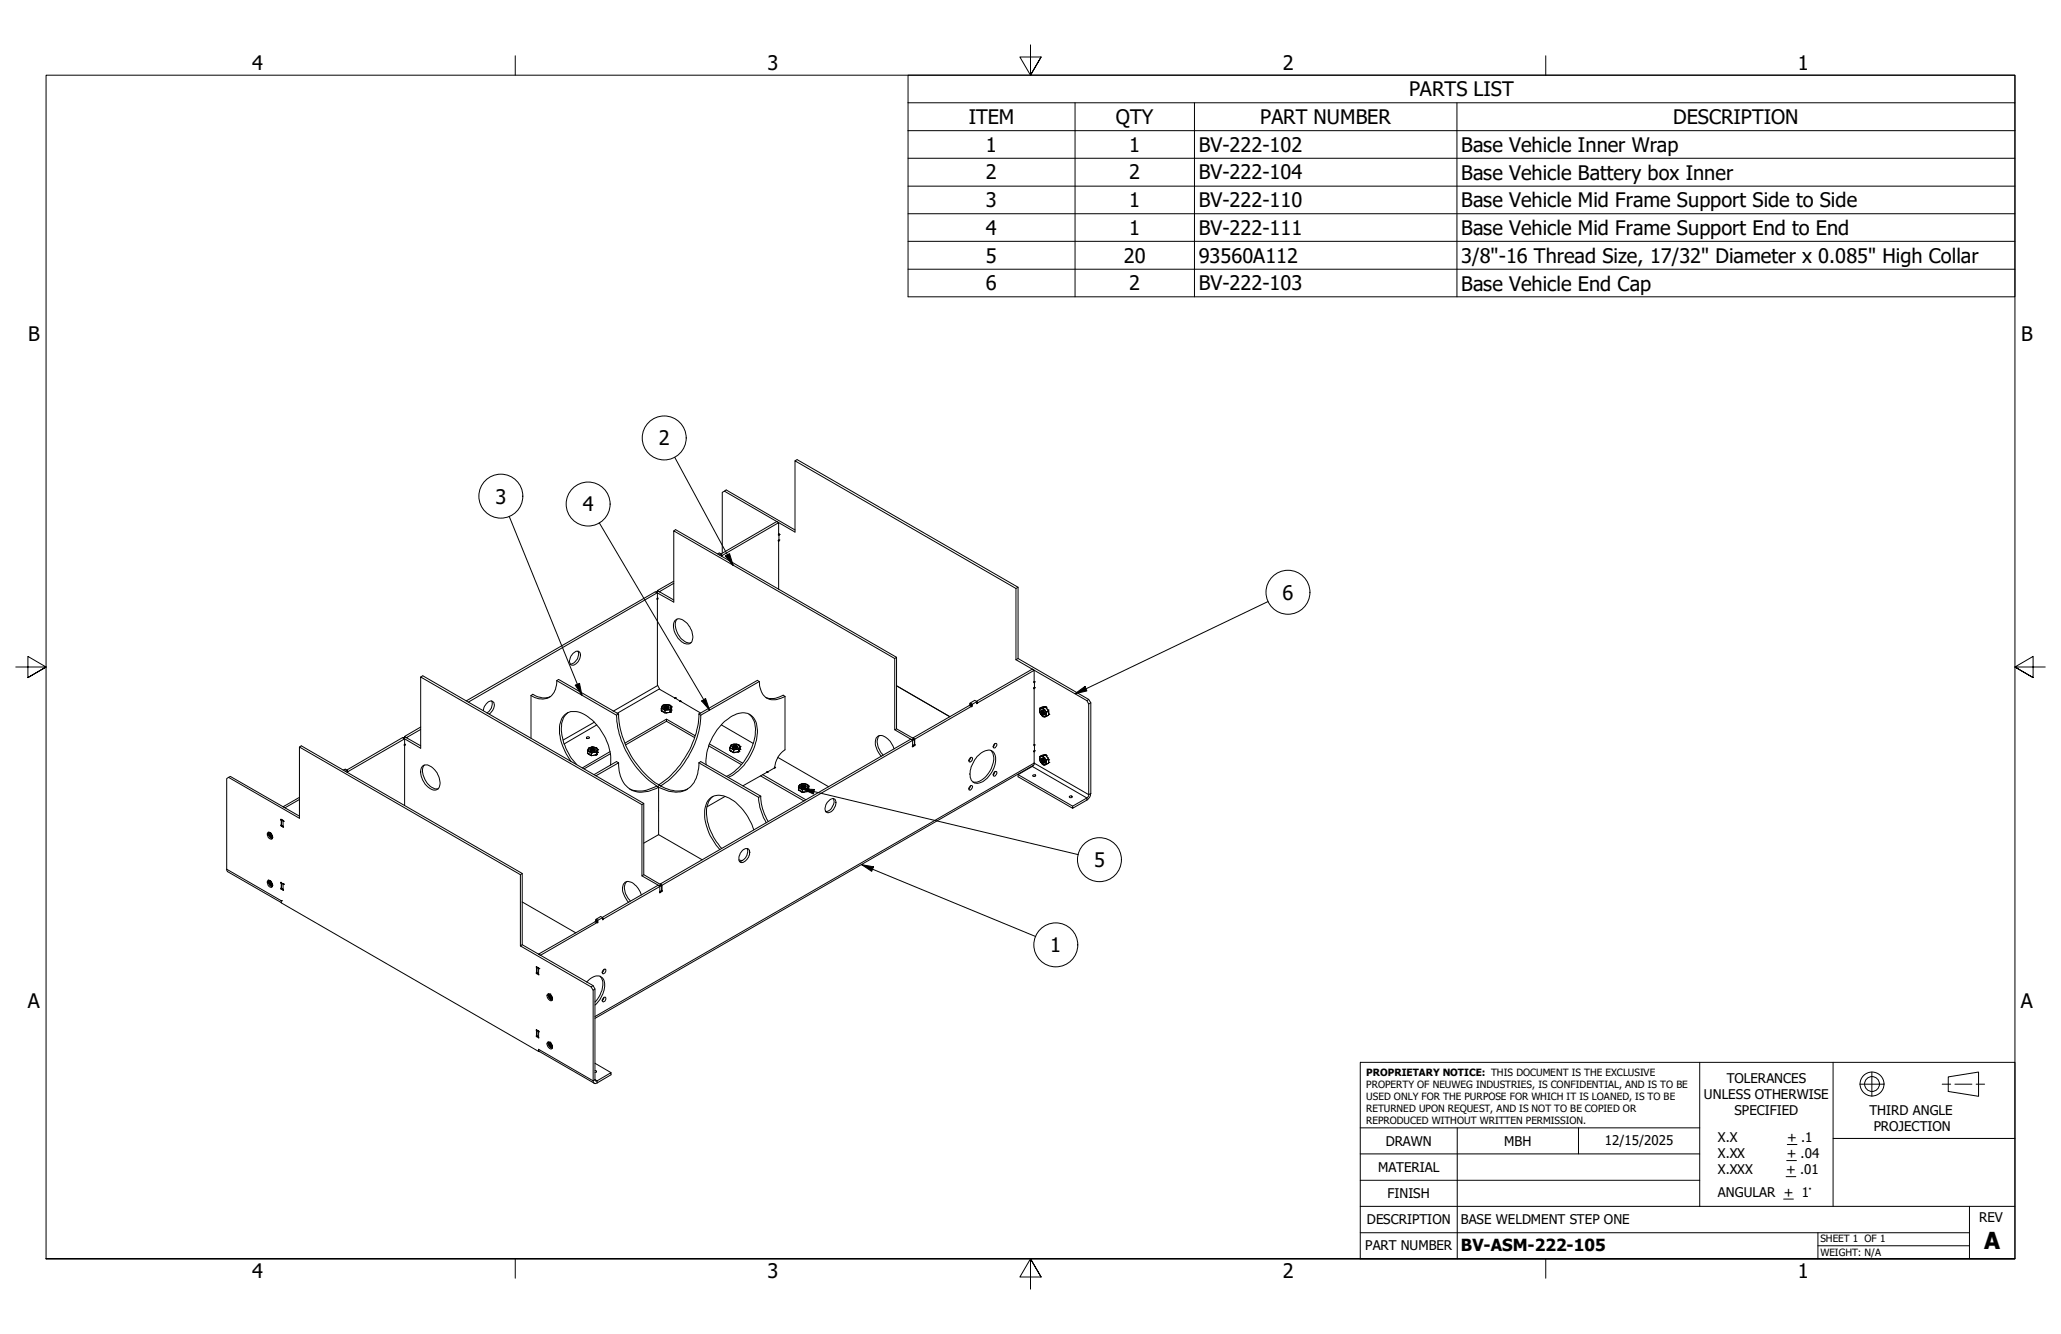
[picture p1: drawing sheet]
<svg xmlns="http://www.w3.org/2000/svg" width="432mm" height="279mm" viewBox="0 0 432 279" stroke-linecap="round" stroke-linejoin="round" font-family="sans-serif">
<!-- layer: Visible (ANSI) -->
<g fill="none" stroke="#000" stroke-width=".21">
<path d="M166.6 96.5l.4-.2 46.3 26.7v14.9M141.2 111.2l.3-.3 46.3 26.8v15l3.7 2M151.1 116l-.4 .3M151.3 115.8v-12.7l.5-.2 14.8 8.5v-14.9l46.3 26.8v14.9M151.8 102.9l.3-.3 14.5 8.4M163.1 113.3h.1M163.1 111.8v-2.3l-11.8 6.8v.2h-.2v-.5l-.4-.2-.4 .2M163.1 111.8v.3l.2-.1M163.1 111.8h.1M163.1 111.8l.1 .3M163.1 113.3v10.1M163.1 109.5l-.3-.3-11.7 6.8"/>
<path d="M163.2 113.1h.1M163.2 113.1l-.1 .2M163.2 112.1h.1M163.2 113.1v.2l-.1-.1M163.2 112.1v1M163.3 112h.1M163.3 112l-.1 .1M120 137a.95 .95 0 0 1 1.5-.3 2.07 2.07 0 0 1-1.7 2.6 1.14 1.14 0 0 1-.3-1.6zM121 136.4a1.96 1.96 0 0 1-1.5 2.7M137.7 123.8v-.1l.4 .3M137.7 125.3l-.1 .2 .2-.1M137.7 125.3v.2"/>
<path d="M137.7 125.3h.1M137.7 125.5v17.9l.5 1 3.2 1.8M137.7 124.1l-39.6 23M137.7 124.1l-.4-.1-39.6 22.8M137.7 124.1v1.2M137.8 125.5h-.1M138.1 124h.1M141.2 125.7l-3.3-1.9-.5 .2 3.8 2.1v-14.9l46.3 26.7v14.9l3.6 2.2M141.2 122.2l-3.1 1.8M141.2 121.7l-3.5 2M141.4 130a1.42 1.42 0 0 1 2.2 .2 3.7 3.7 0 0 1 1.2 4.4 1.61 1.61 0 0 1-2.2-.4 3.7 3.7 0 0 1-1.2-4.2zM141.9 129.7a3 3 0 0 0 .5 3.6 2.44 2.44 0 0 0 2.4 1.3"/>
<path d="M187.8 137.7l-.3 .2M212.9 138.2l14.8 8.5 .4 .7v19.3l-.4 .4-3 1.7-11.4-6.6M213.3 137.9l14.8 8.6 .4 .7v19a1.73 1.73 0 0 1-.8 1.4l-3 1.7v-.5M213.3 123l-.4 .3M213.3 137.9l-.4 .3M62.7 156.5l.4-.3 46.3 26.7v15M84.8 154.7l-12 7-.1 .1 .1-.4-.5-.3-.4 .2M84.8 155.9v12.8M84.8 155.9h.1M84.8 154.7l-.5-.2-11.7 6.8M84.8 154.2v.2M84.8 154.7v1.2"/>
<path d="M84.8 154.2l.4 .3M84.8 156.1h.1M85.2 154.5h.1M88.1 156.2l-3.2-1.8-.4 .2 3.6 2.1v-14.9l46.4 26.7v15l3.7 2M88.1 141.8l.5-.3 46.3 26.8v14.9l3.7 2.2M88.1 152.8l-2.9 1.7M88.1 152.3l-3.3 1.9M101.3 148.8a2.13 2.13 0 0 1 1.7-2 1.31 1.31 0 0 1 0 2.2l-.5 .5M103 146.8a2.26 2.26 0 0 1-1 2.6M111.3 145.7l.3-.3a3.7 3.7 0 0 0 3.7 .5M111.3 145.7v8.9M116.6 142.6a3.9 3.9 0 0 1-1.9 3.6 4.4 4.4 0 0 1-3.4-.5"/>
<path d="M116.6 142.6l.4-.3 12.6 7.2M116.6 142.6l12.6 7.2M119 149.2a4.9 4.9 0 0 0-1.1 5.3 11.9 11.9 0 0 0 2.9 5.6M119.6 159.5a10.3 10.3 0 0 1-2.2-8.2 3.1 3.1 0 0 1 5-1.7 11.6 11.6 0 0 1 5.5 10.7M122.9 154.4a.31 .31 0 0 1 .3-.1 .31 .31 0 0 1 .2 .3 .34 .34 0 0 1-.5-.2zM123.1 157.8h.1M123.1 157.2v.1M123.3 157.9h.1M123.3 156.8h.1M123.3 156.9l-.2 .4 .2 .6M123.3 157.9l.5 .3M123.4 156.7h.1"/>
<path d="M123.7 157.1l.6-.2 .3 .3a.49 .49 0 0 0-.4-.3 .49 .49 0 0 0-.5 .3M123.8 157.2a.62 .62 0 0 1 .8 .1M123.8 157.3l-.2-.2a.56 .56 0 0 1 .6-.4 .56 .56 0 0 1 .5 .5 .59 .59 0 0 1-.6 .2 .59 .59 0 0 1-.5-.4l.3-.2h.5a.23 .23 0 0 1 .3 .2 .23 .23 0 0 1-.2 .3M123.8 157.3h.1M123.8 156.5a.51 .51 0 0 0-.5 .5 .51 .51 0 0 0 .5 .5h.2a.73 .73 0 0 0 .7 0 .73 .73 0 0 0 .3-.7l-.1-.1M123.8 157.3l.7 .1M123.8 157.3h.7M123.8 156.5h.1M123.8 156.5l-.4 .2-.1 .1M124 157.3h.3M124 157.1h.3M124 157h.3"/>
<path d="M124 156.5l.8 .1M124 156.5h-.2M124 156.5h.1M124.4 156.5h.1M124.5 156.8h-.6l-.3 .2M124.8 156.6h.1M124.8 158.1h.1M124.8 156.6l.1 .1M124.8 158.1l-.7 .1M124.9 156.7h.1M124.9 156.7l.3 .3v.5M125 158.1h-.1"/>
<path d="M125 158l-.2 .1M125 158h.1M125.2 157.6h.1M125.2 157.6l-.2 .4M125.2 156.9h.1M127.8 157.4l-5.8 3.4M127.9 157.9l-5.5 3.1M129.2 149.8a19.2 19.2 0 0 0 8.8 15.1 6.5 6.5 0 0 0 5.8 .5 6.3 6.3 0 0 0 2.6-5.6M129.6 159.8a5.6 5.6 0 0 0 3.4 5.9 6.8 6.8 0 0 0 5-.9M129.6 149.5a18.7 18.7 0 0 0 8.8 15.1 5.9 5.9 0 0 0 5.7 .6M129.6 159.8l-.4-.3-4.7 2.7M129.6 159.8l-4.8 2.7"/>
<path d="M129.6 149.5l-.4 .3M138.6 148.9h.1M138.6 148.3v.5M138.6 148.8l.1 .2M138.6 148.4h.1M138.7 149h.1M138.7 148.1l-.1 .2M138.7 149l.5 .3M138.7 148v.1M138.7 147.9v.2M138.7 147.9v.1M138.8 147.8l-.1 .1"/>
<path d="M138.8 147.7h.1M139.1 148a.74 .74 0 0 1 1.1 .1 .6 .6 0 0 1-.6 .4 .6 .6 0 0 1-.5-.5zM139.2 148.3a.23 .23 0 0 1-.1-.2 .23 .23 0 0 1 .2-.2h.5a.24 .24 0 0 1 .3 .3 .24 .24 0 0 1-.4 .1l-.4 .1M139.2 148.2l.2-.2h.4l.3 .3M139.2 148.3a.62 .62 0 0 1 .8 0 .54 .54 0 0 0-.8 0M139.3 148.4h.1M139.3 148.3l-.2-.1 .2 .2M139.3 147.6l-.6 .3M139.3 147.6h.1M139.3 147.6l-.4 .2M139.3 148.4h.6M139.4 148.3h.4"/>
<path d="M139.4 148.2h.4M139.4 148h.4M139.5 147.6l.7 .1M139.5 147.6h-.2M139.5 147.6h.1M139.6 150.6v.5M139.9 147.6h.1M140 148l-.6-.1-.3 .1M140.2 147.7h.1M140.2 149.2h.1M140.2 147.7l.2 .1M140.2 149.2l-.7 .2"/>
<path d="M140.3 147.8h.1M140.4 149.1v.1M140.4 147.8a.55 .55 0 0 1 .1 .7 .55 .55 0 0 1-.7 .2 .78 .78 0 0 1-1.1-.6M140.4 147.8l.3 .2v.6M140.5 149.1l-.3 .1M140.5 149.1h.1M140.6 148.7h.1M140.6 148.7l-.1 .4M140.7 148v.1M141.4 146.2l.2 .1M141.4 146.2h.1M141.5 146.2l-.1 .1h.2"/>
<path d="M141.5 146.2h.1M141.6 146.3l.9 .6M142.5 146.9h.2M142.5 146.9h.1M142.6 146.9h.1M142.6 146.9v-.2l.1 .2M142.7 146.9l4.1 2.5M145.5 154.5l-5.9-3.4-8.5 4.9M145.7 154.1l-6.1-3.5-8.7 5M146.4 149.5a19.2 19.2 0 0 1-8.4 14.9M146.4 149.5l.4 .3M146.4 159.8l.4-.3 12.6 7.3"/>
<path d="M146.4 159.8l12.5 7.2M146.8 149.8a19.2 19.2 0 0 1-8.4 14.8M148.5 156.2l6.8 3.9M148.7 155.8l6.9 4M151.1 151.8l6.7 3.9M152.9 157.1v.1M152.9 156.6h.1M153 157.3h.1M153 156.3l-.1 .4 .1 .6M153 157.3l.5 .3M153 156.3h.1M153.1 156.2l-.1 .1"/>
<path d="M153.1 156.2v.1M153.2 156h.1M153.5 156.6a.61 .61 0 0 1 .9 .1 .37 .37 0 0 0-.1-.5 .37 .37 0 0 0-.4-.1l-.5 .3 .2 .3M153.5 156.2a.54 .54 0 0 1 .6-.2 .54 .54 0 0 1 .4 .5l-.3 .2a.38 .38 0 0 1-.4 .1 .38 .38 0 0 1-.3-.3l.1 .2-.2-.2zM153.5 156.5l.6-.2 .3 .3-.2-.3h-.5l-.2 .2M153.6 156.7h.1M153.6 155.9l-.5 .3M153.6 155.9h.3M153.6 156.7h.7M153.6 155.9h.1M153.7 156.7h.5M153.7 156.5h.5"/>
<path d="M153.7 156.3h.5M153.9 155.9l.7 .1M153.9 155.9h.1M154.3 155.8h.1M154.3 156.3a.61 .61 0 0 0-.8 0M154.6 156l.1 .1M154.6 156h.1M154.7 157.5h.1M154.7 156.1a.49 .49 0 0 1 .1 .5 .49 .49 0 0 1-.4 .3l-.5 .1a.79 .79 0 0 1-.9-.7M154.7 156.1h.1M154.7 156.1l.4 .2v.6M155 157h.1"/>
<path d="M155 157l-.2 .4-.9 .2M155.1 156.3h.1M156.9 149.5a4.3 4.3 0 0 1 1.3 4.3 11.9 11.9 0 0 1-6.1 8.8M159.1 142.7a3.5 3.5 0 0 0 2.6 3.9l1.1-.1 1.7-.6M159.1 142.7l-.4-.2-12.3 7M159.1 142.7l-12.3 7.1M162.9 158.6l10.7 6.2M164.5 145.9l-.4-.3a4.2 4.2 0 0 1-3.6 .5M164.5 145.9v11.1a4.8 4.8 0 0 0-2.2 3.7M184.2 154.1a2.7 2.7 0 0 0 .2 3.3l.6 .8M187.3 156.8a3.6 3.6 0 0 0-3-2.7 1.95 1.95 0 0 0-.6 2.8l1 1.5M187.8 143.6l11.2 6.5"/>
<path d="M187.8 152.7l-.3 .1M191.1 155h.1M191.1 155l.4-.3 .1 .2-.4 .2M191.2 155.1l-.1 1.3 .5-.3M191.2 155.1l-.4-.3-52.5 30.4M191.2 155.1l-52.5 30.3M191.3 154.6h.1M191.3 154.6l.3 .2M191.4 156.1h.2M191.6 154.9v1.1l-.4 .1M191.6 155.9v.1M191.6 156h.2l-.2 .1"/>
<path d="M191.6 154.8v1.2M203.2 147.4l.4 .4M203.3 147.3l.4 .2-.5-.1zM203.3 158.7l-.3 .6M203.3 158.7l.1-.1a.43 .43 0 0 1 .4 .4 .43 .43 0 0 1-.3 .4 .34 .34 0 0 1-.5 .1 .34 .34 0 0 1 .1-.6zM203.3 147.6l-.1 .2M203.5 148l-.4-.2-11.8 6.8M203.5 148l-11.9 6.8M203.6 147.6v.2M203.6 147.8v.2h-.1M204.7 146.9l-1 .6M204.7 158.4a3.3 3.3 0 0 1 2.9-1.2 2.51 2.51 0 0 1 .7 3.3 4.9 4.9 0 0 1-3.6 3.6 1.71 1.71 0 0 1-1.4-2.3 6.5 6.5 0 0 1 1.4-3.4z"/>
<path d="M207.6 157.2a3 3 0 0 1 .2 3.3 4.6 4.6 0 0 1-3.5 3.3h-.5M208.2 156l.2-.2a.33 .33 0 0 1 .5 .1 .33 .33 0 0 1-.2 .4 .32 .32 0 0 1-.3 .4 .32 .32 0 0 1-.3-.4zM208.4 155.8l-.3 .5M216.6 144.1h.1M216.6 144.2h.1M216.6 157.4h.1M216.7 142.7v-2.3l-12 7h-.1l.1-.5-.5-.2-.9 .6M216.7 157.4v2.6M216.7 156v.2l.1-.2M216.7 144.2v11.8M216.7 142.7v.3l.1-.2M216.7 159.8h.1"/>
<path d="M216.7 159.8l-.3 .7-3.1 1.7v.5l11.4 6.6M216.7 142.7v.2M216.7 156v.2M216.7 142.7h.1M216.7 156h.1M216.7 140.4l-.4-.3-11.7 6.8M216.7 144h.1M216.7 157.2h.1M216.7 157.2v.2M216.7 144v.2M216.7 144l.1 .2-.2-.1M216.7 157.2v.3l-.1-.2"/>
<path d="M216.7 142.9v1.1M216.7 156.2h.1M216.7 142.9h.1M216.7 156.2v1M216.8 156.1l-.1 .1M217.8 159l.3 .7M217.8 158.8a.55 .55 0 0 1 .6-.4 .55 .55 0 0 1 .5 .5l.2 .4a.64 .64 0 0 1-.2 .8M217.8 159h.1M217.8 149l.3 .6M217.8 148.7a.58 .58 0 0 1 .6-.3 .58 .58 0 0 1 .5 .4l.2 .4a.76 .76 0 0 1-.2 .9M217.8 148.7v.3M217.8 158.8v.2"/>
<path d="M217.9 158.4l-.1 .4M217.9 159.4h.1M217.9 149.3h.1M217.9 158.4v.1M218.1 159.7l.1 .2M218.1 159.7h.1M218.1 149.6l.1 .2M218.1 149.6h.1M218.2 158.9a.54 .54 0 0 1 .6 .3 .54 .54 0 0 1-.2 .6 .75 .75 0 0 1-.4-.9zM218.2 159.1a.68 .68 0 0 0 .5 .7M218.2 148.8a.64 .64 0 0 1 .6 .9 .7 .7 0 0 1-.6-.9zM218.2 149a.67 .67 0 0 0 .5 .7"/>
<path d="M218.2 159.9l.6 .3M218.2 159.9h.1M218.2 149.8l.6 .3M218.2 149.8h.1M218.4 159.2l.2 .4M218.4 149.2l.2 .3M218.4 148.1l-.5 .2-.1 .4M218.4 158.2l-.5 .2M218.5 158.9a.32 .32 0 0 0-.3 .2 .32 .32 0 0 0 0 .3 .36 .36 0 0 0 .3 .4 .36 .36 0 0 0 .4-.2M218.5 159.1l.2 .4M218.5 158.9a.58 .58 0 0 0 .4 .7M218.5 158.9a.48 .48 0 0 0 .4 .7"/>
<path d="M218.5 158.2h.1M218.5 158.2l.5-.1 .1 .1M218.5 148.8h-.1a.51 .51 0 0 0-.2 .6 .51 .51 0 0 0 .6 .3l.1-.2M218.5 149l.2 .4M218.5 148.8a.58 .58 0 0 0 .4 .7M218.5 148.8a.55 .55 0 0 0 .4 .7M218.5 148.1h.1M218.5 148.1l.4-.1 .2 .1M218.5 150.1h.1M218.6 158.9l.3 .5M218.6 158.9l.3 .6M218.6 148.8l.3 .6"/>
<path d="M218.6 159.1l.2 .3M218.6 149l.2 .4M218.8 159.6l.1-.1zM218.8 159.6l-.4-.1-.1-.2 .1-.5-.1 .2 .1 .4 .4 .2M218.8 150.1h.1M218.8 149.5a.46 .46 0 0 1-.4-.2 .46 .46 0 0 1 0-.5l-.1 .1 .1 .5 .4 .2M218.9 159.5h.1M218.9 149.4h.1M218.9 149.4l-.1 .2zM218.9 150.1h.1M219 158.1h.1M219 148h.1"/>
<path d="M219.1 158.2h.1M219.1 148.1h.1M219.1 158.2l.5 .6M219.1 148.1l.5 .6M219.2 150h.1M219.6 148.7h.1M219.6 149.8l-.7 .3M219.7 159.9l-.8 .2M219.7 149.8h.1M219.7 159.7h.1M219.7 159.1v.6M219.7 149.6h.1"/>
<path d="M219.7 149h.1M219.7 159.7l-.1 .1M219.7 149v.6M219.7 149.6l-.1 .2M228.1 146.5l-.4 .2M228.5 147.2l-.4 .2M47.9 162.8l.4-.2 14.4 8.3M56.1 174.4a.87 .87 0 0 1 .9 .4 .87 .87 0 0 1-.1 1 .99 .99 0 0 1-.8-1.4zM56.3 174.3a1.1 1.1 0 0 0 .8 1.3M56.5 174.8l.4 .5M56.6 174.4a.58 .58 0 0 0-.1 .7 .58 .58 0 0 0 .6 .2 .54 .54 0 0 1-.5-.2 .54 .54 0 0 1 0-.7M56.6 174.8l.3 .3"/>
<path d="M56.7 174.4l-.1 .4 .5 .5-.4-.3zM56.8 174.6l.3 .5zM56.8 174.7l.2 .4M58.9 172.8l.1 .2M59 171.7h.1M59 173l.4 .3-.1-.3M59 173h.1M59 171.7l-.2-.1 .1 .2v1M59 171.7l.2 .1M59 171.7v1.1l.3 .2M59 171.7l.4 .3M59 172.8h-.1"/>
<path d="M59.1 172.9l-.1 .1M59.2 171.8h.2v.2M59.2 171.8h.1M59.4 172l-.1 1M59.4 171.9v.1M59.4 172h-.1M62.7 167.4l-2.9 1.8M62.7 167l-3.4 2 .5 .2M72.7 161.3l-.4 .2M88.5 160.5a1.6 1.6 0 0 1 2.1 .3 3.7 3.7 0 0 1 1.3 4.3 1.52 1.52 0 0 1-2.3-.3 3.7 3.7 0 0 1-1.2-4.1zM88.9 160.2a3.5 3.5 0 0 0 1 4.2 2.36 2.36 0 0 0 1.9 .8M134.9 168.3l-.4 .2"/>
<path d="M138 164.4h.1M138 164.8v5.1M138 164.8l-.4-.1a6.6 6.6 0 0 1-5.3 .7l-.4-.2M138 169.8v5M138 174.8l-3.1 1.8M138 164.4l.4 .2M138 174.8l9.1 5.3M138.4 164.6v.1M148 160.2a11.4 11.4 0 0 1 6.3-10.7 3 3 0 0 1 4.3 3 11.4 11.4 0 0 1-6 10.3M149.4 166.8a4.6 4.6 0 0 0-1.3 4.7 12.8 12.8 0 0 0 3.1 6.2M151.9 166.8l-3.8 2.2M155.4 178.3a.88 .88 0 0 1 .8-.6 .88 .88 0 0 1 .8 .6 2.12 2.12 0 0 1-1.7 2.4 1.37 1.37 0 0 1-.2-1.9z"/>
<path d="M156.5 177.7a2.11 2.11 0 0 1-1.6 2.7M157.9 173.8a10.8 10.8 0 0 0-6.3-7.1 2.94 2.94 0 0 0-3.9 2.6 11.3 11.3 0 0 0 3.1 8.6M158.9 167a12.3 12.3 0 0 0 1.6 5.3M159.3 162.5l9.2 5.3M159.4 166.8a10 10 0 0 0 1.6 5.3M159.4 166.8l-.5 .2M159.8 162.2l9 5.3M160.7 161.8l.1-.2-5.2 3M160.7 161.8h.1M160.8 161.7h.1M160.8 161.7h-.2M162.2 160.8l-1.4 .9"/>
<path d="M162.3 160.7h.1M162.3 160.7l.1 .1h-.2M162.3 160.7l-.1 .1M167.3 165.4v.1M167.3 164.9h.1M167.3 165.5h.1M167.4 164.7l-.1 .7M167.4 164.5v.2M167.4 165.5h.1M167.4 164.5h.1M167.4 165.5l.6 .4M167.4 164.6v.1"/>
<path d="M167.6 164.3h.1M167.9 164.8l.6-.2 .3 .3a.54 .54 0 0 0-.8 0l.1-.1 .7 .1v-.1l-.6-.2-.3 .2M168 164.2l-.6 .3M168 164.2h.1M168 165l-.1-.2 .1 .2a.34 .34 0 0 1-.1-.5 .34 .34 0 0 1 .4-.1h.4a.32 .32 0 0 1 .2 .4 .32 .32 0 0 1-.4 .2 .45 .45 0 0 1-.7-.3 .5 .5 0 0 1 .6-.3 .5 .5 0 0 1 .4 .5l-.1 .1M168 165h.1M168 165h.7M168.1 165h.4M168.1 164.8h.4M168.1 164.7h.4M168.2 164.1l.7 .2M168.2 164.1l-.2 .1"/>
<path d="M168.2 164.1h.1M168.3 165.9h.1M168.6 164.1h.1M168.7 164.5h-.6l-.3 .1M168.9 164.3l.2 .1M168.9 164.3h.1M169 165.8h.1M169 165.8l-.7 .1M169.1 164.4a.53 .53 0 0 1 0 .7 .53 .53 0 0 1-.6 .1 .86 .86 0 0 1-1.1-.5M169.1 164.4l.3 .2M169.1 164.3v.1M169.2 165.7h-.1"/>
<path d="M169.2 165.7l-.2 .1M169.2 165.7h.1M169.4 165.3h.1M169.4 165.3l-.2 .4M169.4 164.6h.1M169.4 164.7v.5M172.9 169.9l.3 .1M173.3 168.1a1.28 1.28 0 0 1 1.6-.7 1.98 1.98 0 0 1-1.6 2.8 1.21 1.21 0 0 1-.1-1.9zM174.6 167.3a2.16 2.16 0 0 1-1.6 2.7M203.3 164.6l-.3 .6M203.3 164.6a.29 .29 0 0 1 .4 0 .29 .29 0 0 1 0 .4l-.4 .5a.39 .39 0 0 1-.4-.3 .39 .39 0 0 1 .3-.5zM208.3 161.7a.36 .36 0 0 1 .6 0 .36 .36 0 0 1-.2 .5 .32 .32 0 0 1-.3 .4 .32 .32 0 0 1-.3-.4z"/>
<path d="M208.4 161.6l-.3 .6M216.5 162.3l.5 .1a.29 .29 0 0 1-.3 .2 .29 .29 0 0 1-.3-.2zM216.5 160.3l-91.8 53M218.5 160.2h.1M218.8 160.2h.1M218.9 160.1l-.1 .1M218.9 160.1h.1M219.2 160.1h.1M224 166.8a.3 .3 0 0 1 .4-.1 .3 .3 0 0 1 .2 .3 .32 .32 0 0 1-.4 .1 .32 .32 0 0 1-.2-.3zM56.1 184.4a.93 .93 0 0 1 .8 1.5 1.03 1.03 0 0 1-.8-1.5zM56.3 184.3a1.1 1.1 0 0 0 .8 1.4M56.5 184.8l.4 .6"/>
<path d="M56.6 184.5a.58 .58 0 0 0-.1 .7 .58 .58 0 0 0 .6 .2M56.6 184.5a.52 .52 0 0 0 0 .6 .52 .52 0 0 0 .5 .3M56.6 184.8l.3 .4M56.7 184.5l-.1 .3 .5 .5h-.2l-.3-.4zM56.8 184.6v.4l.3 .2M56.8 184.7l.3 .5M56.8 184.8l.2 .3M58.9 186.1l-.1 .1h.2M58.9 188.7v.4l53.9 31.1M58.9 188.7h.1M58.9 189l-11.2-6.4-.2-.4v-19.1l.4-.3 14.8 8.6v-14.9l46.3 26.7v14.9M59 185h.2"/>
<path d="M59 186.2l.4 .3-.1-.3M59 186.2h.1M59 184.9l-.2-.1 .1 .2v1.1M59 184.9v.1M59 184.9v1.2l.3 .1M59 185l.4 .2M59 186l-.1 .1M59.1 186.1l-.1 .1M59.2 185l.2 .2M59.2 185h.1M59.3 185.2h.1M59.4 185.2h.1"/>
<path d="M59.4 185.2l-.1 1M109.4 197.9l14.9 8.5 .4 .7v19.2l.3 .1 3-1.7v.4l-2.9 1.7a.5 .5 0 0 1-.6 .1 .5 .5 0 0 1-.2-.5v-19l-.5-.7-14.8-8.6M109.4 188.9l11.2 6.5M109.4 182.9l-.4 .3M109.4 197.9l-.4 .2M124.7 193l-11.9 6.9M124.7 193h.1M124.7 193l.4 .2M124.8 192.7v.1l.4 .2M124.9 192.8l-.1 .2M124.9 192.5l.4 .2-.1 .1-.4-.1M124.9 192.5l-.1 .2"/>
<path d="M125.1 193.2l-11.9 6.9-.4-.3M125.2 193h.1M125.2 193l.1 .2h-.2M125.2 192.8v.2M126.2 192.2l-.3-.2-1 .5M126.2 192.2l-.9 .5M131.3 184.7a3.2 3.2 0 0 0 .8 4M134.4 187.5a3.8 3.8 0 0 0-2.8-2.9 1.65 1.65 0 0 0-1 2.5l1.1 1.9M134.9 183.2l-.4 .3M138.2 185.5l.4-.1-.4 .3M138.2 185.5v.1M138.2 186.8v.2l.4-.2"/>
<path d="M138.2 185.7l-11.9 7-.1-.5M138.2 185.7v1.1M138.2 185.7l-.3-.3-11.7 6.8M138.3 185.2h.1M138.3 185.2l.4 .2M138.4 186.6l.2 .2M138.6 185.4v1.2l-.4 .2M138.6 186.5l.1 .1M138.7 185.4v1.3l-.1 .1M154.8 180.1l.8 .1M112.4 203.7h.1M112.4 216.9h.1"/>
<path d="M112.4 203.7v.3l.1-.1M112.4 216.9v.3l.1-.1M112.5 215.8h.1M112.5 202.6h.1M112.5 215.8l.4 .2M112.5 202.6v1.1l.3 .2M112.5 215.8l.3 .2M112.5 203.9h.1M112.5 202.6l-.1-.2v1.3M112.5 217.1l.4 .3-.1-.2M112.5 217.1h.1M112.5 215.8l-.1-.2v1.3"/>
<path d="M112.5 215.8v1.1M112.5 216.9l.3 .3M112.5 202.6l.4 .3M112.5 203.6l-.1 .1M112.6 203.8l-.1 .1M112.6 217l-.1 .1M112.7 202.8h.1M112.8 202.8h.1l-.1 .1M112.8 216h.1l-.1 .2M112.8 202.9l.1 1.3-.4-.3M112.8 202.9h.1M112.8 216.2h.1"/>
<path d="M112.8 215.9v.1M112.8 202.7v.1M112.8 216.2v1M112.9 202.9h.1M112.9 202.8v.1M112.9 202.9h-.1M114.7 208.3a.82 .82 0 0 1 1.1 .9 .39 .39 0 0 1-.4 .4 .39 .39 0 0 1-.4-.2l-.4-.7zM114.7 218.2a.89 .89 0 0 1 .9 .5 .89 .89 0 0 1-.1 1 1.03 1.03 0 0 1-.8-1.5zM114.9 218.2a.93 .93 0 0 0 .8 1.3M114.9 208.2a1.01 1.01 0 0 0 .8 1.3M115.1 218.7l.4 .6M115.1 208.6l.4 .6"/>
<path d="M115.2 218.3h.1M115.2 218.3a.58 .58 0 0 0-.1 .7 .58 .58 0 0 0 .7 .3M115.2 208.2a.61 .61 0 0 0-.1 .7 .61 .61 0 0 0 .6 .3h.1a.53 .53 0 0 1-.6-.3 .53 .53 0 0 1 .1-.6M115.2 208.2h.1M115.3 218.7l.2 .4M115.3 208.6l.2 .4M115.3 208.3v.5l.3 .3 .2-.1M115.4 218.4v.4l.4 .3M115.4 208.4l.4 .6M115.4 218.6l.2 .3M115.4 218.5v.3l.3 .2M115.4 208.5l.2 .4"/>
<path d="M115.4 208.4l.3 .6M115.8 219.1h-.2l-.3-.3v-.4a.5 .5 0 0 0 0 .5 .5 .5 0 0 0 .5 .3M122.9 205.7a2.72 2.72 0 0 1 3-1.1 2.87 2.87 0 0 1 .4 3.6l-.6 1.1-1 1.2M124.3 206.4l-.5 .3M124.7 207.1l-.4 .3M125.7 204.5a3.4 3.4 0 0 1 .1 3.7l-1.1 1.7M126.3 203.3l.1-.2a.3 .3 0 0 1 .5 0 .3 .3 0 0 1 0 .4 .4 .4 0 0 1-.3 .4 .4 .4 0 0 1-.4-.1zM126.5 208.9h.2a.56 .56 0 0 1 .2 .6 .56 .56 0 0 1-.6 .3 .59 .59 0 0 1 .2-.9zM126.6 203l-.1 .3-.3 .3M126.6 208.9l-.4 .6M112.8 220.2v-.4l.2 .4 11.5 6.7M113 220.2h-.2"/>
<path d="M124.7 224.2l.3 .1-.1 .3h-.2M124.7 222.7l3.3 2"/>
<circle cx="84.7" cy="156" r=".12"/>
</g>
<!-- layer: Visible Narrow (ANSI) -->
<g fill="none" stroke="#000" stroke-width=".21">
<path d="M151.1 116.3l.2 .1M151.2 116.3h.1M163.1 113.3h.1M163.1 111.9l.2 .1M163.2 113.2h-.1M163.3 112l-.1 .1M137.8 125.5h-.1M84.8 156.1h.1M123.1 157.3l.3 .1M123.1 157.3v.5l.2 .1M123.1 157.3h.1M123.1 157.8h.1"/>
<path d="M123.2 157l-.1 .3 .3 .1M123.3 157.9l.4 .3M123.3 157.9h.1M123.4 157.4l.2 .1M123.4 156.7h.1M123.6 157.5l.3 .2M123.6 157.5a.42 .42 0 0 0 .7 .1M123.6 157.5h.1M123.7 158.2h.1M123.8 156.5l-.4 .2-.1 .1M123.8 156.5h.1M123.9 157.7h.1"/>
<path d="M123.9 157.7v.6M124 156.5l.8 .1M124 156.5h.1M124.1 158.2h.1M124.3 157.6l-.4 .1M124.3 157.6h.1M124.5 156.5h.1M124.5 157.5h.5M124.5 157.5l-.2 .1M124.5 157.5h.1M124.5 151.3l-6.5 3.7M124.8 156.6h.1"/>
<path d="M124.8 158.1h.1M124.8 158.1l-.7 .1M124.9 156.7l.3 .3-.1 .1M124.9 156.7h.1M125 157.5v.6zM125 158.1h-.2M125 158h.1M125 158.1h.1M125 157.5h.1M125 158v.1M125 157.3v.2M125 157.3v.2h-.5"/>
<path d="M125 151.8l-6.8 4M125.1 157.1l-.1 .2M125.1 157.1h.1M125.2 157.6l-.2 .4M125.2 157.6h.1M125.2 157l-.1 .1M125.2 157h.1M125.2 157v.5M137.8 143.6l-9.3 5.4M138.2 144.3l-8.9 5.1M138.6 148.3l.3 .2M138.6 148.3l.1 .7"/>
<path d="M138.6 148.3h.1M138.6 148.8h.1M138.7 149l.5 .2M138.7 148.1l-.1 .2 .3 .2M138.7 148.1h.1M138.7 149h.1M138.7 147.9h.1M138.8 147.8h.1M138.9 148.5l.1 .1M138.9 148.5h.1M139 148.6l.3 .2M139 148.6l.3 .2 .5-.1"/>
<path d="M139.2 149.2v.1M139.2 149.2h.1M139.3 147.6l-.6 .3M139.3 147.6h.1M139.3 148.8h.1M139.3 148.8v.6M139.5 147.6l.7 .1M139.5 147.6h.1M139.6 149.3l-.1 .1M139.6 149.3h.1M139.8 148.7h.2M139.8 148.7l-.5 .1"/>
<path d="M139.8 148.7h.1M139.9 147.6h.1M140 148.7h.4M140 148.7h.1M140.2 147.7h.1M140.2 149.2h.1M140.2 149.2l-.6 .1M140.4 148.7v.5zM140.4 149.2h-.2M140.4 147.8l.3 .2-.1 .2M140.4 147.8h.1M140.4 149.2h.1"/>
<path d="M140.4 148.7h.1M140.5 149.1h.1M140.5 149.1l-.1 .1M140.5 148.3l-.1 .4M140.5 148.3l-.1 .4h-.4M140.5 148.3h.1M140.6 148.7l-.1 .4M140.6 148.7h.1M140.6 148.2l-.1 .1M140.6 148.2h.1M140.7 148l-.1 .2M140.7 148h.1"/>
<path d="M140.7 148v.6M141.4 146.2h.1M141.5 146.2v.1M142.5 146.9h.1M142.7 146.9h-.1M152.9 156.7l.3 .1M152.9 156.7v.5h.1M152.9 156.7h.1M152.9 157.2h.1M153 157.2l.5 .3M153 156.3l-.1 .4 .3 .1M153 156.3h.1"/>
<path d="M153 157.3h.1M153 157.2v.1M153.1 156.2h.1M153.2 156.8h.2M153.2 156h.1M153.2 156.8h.1M153.4 156.8l.3 .3M153.4 156.8a.42 .42 0 0 0 .7 .2M153.4 156.8h.1M153.5 157.5l.1 .1M153.5 157.5h.1M153.6 155.9l-.5 .3"/>
<path d="M153.6 155.9h.1M153.7 157.1h.1M153.7 157.1v.6M153.9 155.9l.7 .1M153.9 155.9h.1M153.9 157.6v.1M153.9 157.6h.1M154.1 157h.3M154.1 157l-.4 .1M154.1 157h.1M154.2 155.9h.1M154.6 156h.1"/>
<path d="M154.6 157.5h.1M154.6 157.5l-.7 .1M154.7 156.9v.5zM154.7 157.4l-.1 .1M154.7 156.1l.4 .2-.2 .2M154.7 156.1h.1M154.7 157.4h.1M154.8 157.4h.1M154.8 157.4h-.1M154.9 156.7l-.2 .3h-.3M154.9 156.7l-.2 .2-.3 .1M154.9 156.7h.1"/>
<path d="M154.9 156.5v.2M155 157l-.2 .4M155 157h.1M155.1 156.3l-.2 .2M155.1 156.3h.1M155.1 156.3v.6M191.2 156.3h.1M191.2 156.2l.1 .1M191.4 156.1h.1M191.6 155.9v.1M203.1 147.8l.4 .2M203.2 147.5l.4 .3"/>
<path d="M204.7 147.2l.1 .1M204.7 147.1l.2 .1M216.6 144.2h.1M216.6 157.4h.1M216.7 142.8v.1M216.7 156v.1M216.7 142.9h.1M216.7 144l-.1 .1M216.7 157.3l-.1 .1M216.8 156.1l-.1 .1M217.8 159l.3 .7M217.8 159h.1"/>
<path d="M217.8 158.8h.1M217.8 149l.3 .6M217.8 149h.1M217.8 148.7h.1M217.9 158.4h.2M217.9 159.3h.1M217.9 158.4h.1M217.9 148.3l.2 .1M217.9 149.3h.1M217.9 148.3v.1M217.9 148.3h.1M218.1 158.4h.1"/>
<path d="M218.1 158.4h-.2l-.1 .4M218.1 159.7h.1M218.1 148.4h-.2l-.1 .3M218.1 149.6h.1M218.1 148.4h.1M218.2 159.9l.6 .3M218.2 158.4h.4l.2 .4M218.2 159.9h.1M218.2 158.4h.1M218.2 149.8l.6 .3M218.2 148.3h.4l.2 .4M218.2 148.3l-.1 .1"/>
<path d="M218.2 149.8h.1M218.4 158.2l-.5 .2M218.4 148.1l-.5 .2M218.5 158.2h.1M218.5 148.1h.1M218.6 158.4l.4-.3zM218.6 158.4l.2 .4M218.6 158.4h-.4M218.6 158.4h.1M218.6 148.3l.4-.2zM218.6 150.1h.1M218.8 158.8l.1 .1"/>
<path d="M218.8 158.8h.1M218.8 148.7l.1 .1M218.8 150.1h.1M218.8 148.7h.1M218.9 158.1h.1M218.9 150.1h.1M218.9 148h.1M218.9 158.9l.3 .3M218.9 158.1l-.4 .1M218.9 158.9l.3 .3v.4M218.9 148.8l.3 .4M218.9 148l-.4 .1"/>
<path d="M218.9 148.8l.3 .4v.3M218.9 148l.1 .1M219 158.1l.1 .1M219 158.1h.1M219 148.1l.1 .1M219 148.1h.1M219.1 158.2h.1M219.1 148.1h.1M219.1 158.2l.4 .6M219.1 148.2l.4 .5M219.1 148.1v.1M219.2 159.2v.4"/>
<path d="M219.2 159.6v.2M219.2 159.8v.3M219.2 159.8v.3h-.3M219.2 159.2h.1M219.2 149.2v.3M219.2 149.5v.2M219.2 149.7v.4M219.2 149.7v.4h-.3M219.2 150.1h.1M219.2 149.2h.1M219.5 158.8h.1M219.5 148.7h.1"/>
<path d="M219.6 159.8v.1M219.6 149.8h.1M219.7 159.1v.6M219.7 159.1h.1M219.7 159.7l-.5 .4M219.7 159.7h.1M219.7 149.1v.5M219.7 149v.1M219.7 149.6l-.5 .5M219.7 149.6h.1M219.7 158.9l-.5 .3M219.7 148.8l-.5 .4"/>
<path d="M56.3 174.3a.93 .93 0 0 0 .8 1.3M58.9 172.8h.1M59 171.8h-.1M59 171.7l-.1 .1M59.2 172.9l-.2 .1M59.2 171.8h.1M59.3 173l-.1 .1M59.4 172h.1M59.4 173.1l-.2 .1M72.8 161.6v.1M72.8 161.5l.1 .1M160.7 161.7v.1"/>
<path d="M160.8 161.7h.1M162.3 160.7v.1M167.3 165h.3M167.3 165l.1 .5M167.3 164.9h.1M167.3 165h.1M167.3 165.4v.1M167.4 165.5l.5 .4M167.4 164.7l-.1 .2 .3 .1M167.4 164.7h.1M167.4 165.5h.1M167.4 164.5h.1"/>
<path d="M167.6 165l.2 .2M167.6 164.3h.1M167.6 165h.1M167.8 165.2l.3 .2M167.8 165.2a.46 .46 0 0 0 .7 0v.1M167.8 165.2h.1M167.9 165.9h.1M168 164.2l-.6 .3M168 164.2h.1M168.1 165.4h.1M168.1 165.4v.6M168.2 165.9h.1"/>
<path d="M168.2 164.1l.7 .2M168.2 164.1h.1M168.3 165.9h.1M168.5 165.3l-.4 .1M168.7 164.1h.1M168.7 165.2l-.2 .1M168.7 165.2h.1M168.9 164.3h.1M169 165.8h.1M169 165.8l-.7 .1M169.1 165.2l.1 .5zM169.1 165.7l-.1 .1"/>
<path d="M169.1 164.4l.3 .2-.1 .2M169.1 164.4h.1M169.1 165.7h.1M169.2 165.7h.1M169.2 164.9v.3h-.5M169.2 164.9l-.1 .3h-.4M169.2 164.9h.1M169.3 164.8l-.1 .1M169.3 164.8h.1M169.4 165.3l-.2 .4M169.4 165.3h.1M169.4 164.7l-.1 .1"/>
<path d="M169.4 164.6v.1M169.4 164.7h.1M169.4 164.7v.5M216.3 160.5l11.4 6.6v.5M218.6 160.1h.1M218.8 160.2h.1M218.9 160.1h.1M219.2 160.1h.1M228.5 166.2l-.4 .2-11.4-6.6-92 53.1M47.5 182.1l11.4 6.6M56.3 184.3a.96 .96 0 0 0 .8 1.4M58.9 188.7h.1"/>
<path d="M58.9 186h.1M59 185h-.1M59 184.9l-.1 .1M59.2 186.1l-.2 .1M59.2 185h.1M59.3 186.2l-.1 .1M59.4 185.2h.1M59.4 186.3l-.2 .1M124.7 193l.4 .2M124.8 192.8l.4 .2M126.2 192.5h.2M126.3 192.4l.1 .1"/>
<path d="M138.2 186.8h.2M138.2 186.8l.2 .1M138.4 186.6l.2 .2M138.6 186.5h.1M112.4 202.7h.1M112.4 215.9h.1M112.5 202.6h-.1M112.5 203.6l-.1 .1M112.5 215.8h-.1M112.5 216.9h-.1M112.6 203.8l-.1 .1M112.6 217l-.1 .1"/>
<path d="M112.8 215.9v.1M112.8 204v.1M112.8 204h-.1M112.8 202.7v.1M112.8 217.2h-.1M112.8 217.2v.1M112.8 219.8l11.5 6.6 .4-.3 .4 .3v.4M112.9 216.1l-.1 .1M112.9 202.9h-.1M114.9 218.2a1.04 1.04 0 0 0 .8 1.3M114.9 208.2a.98 .98 0 0 0 .8 1.2"/>
</g>
<!-- layer: Symbol (ANSI) -->
<g fill="none" stroke="#000" stroke-width=".21">
<path d="M190.2 21.5v-5.8h231.9v5.8M190.2 21.5h231.9v5.9M190.2 21.5v40.7h231.9v-34.8M190.2 27.4h231.9M190.2 33.1h231.9M190.2 39h231.9M225.2 21.5v40.7M250.3 21.5v40.7M305.2 21.5v40.7M190.2 44.8h231.9M190.2 50.5h231.9M190.2 56.4h231.9"/>
<path d="M141.4 95.8l12.2 22.6M106.7 108.1l15.2 37.5M125.5 109.5l23.2 39.2M152 116.5l.8-.5 .8 2.4zM265.7 126l-40.5 19.3M120.5 143.5l.9-.4 .5 2.5zM147 146.8l.8-.5 .9 2.4zM225.2 145.3l2.1-1.5 .4 .9zM168.1 165.2l2.5 .2-.2 .9zM168.1 165.2l57.8 13.8M180.5 181.1l2.5 .4-.4 1zM180.5 181.1l36.5 15.1"/>
<circle cx="139.2" cy="91.7" r="4.6"/>
<circle cx="104.9" cy="103.9" r="4.6"/>
<circle cx="123.2" cy="105.6" r="4.6"/>
<circle cx="269.8" cy="124" r="4.6"/>
<circle cx="221.2" cy="197.9" r="4.6"/>
<circle cx="230.3" cy="180.1" r="4.6"/>
</g>
<!-- layer: Border (ANSI) -->
<path d="M107.9 11.7v4M215.9 9.4v6.3l-2.2-3.8h4.4l-2.2 3.8 2.2-3.8M323.8 11.7v4M3.3 139.7h6.4l-3.9-2.2v4.4l3.9-2.2-3.9 2.2M428.5 139.7h-6.4l3.9-2.2v4.4l-3.9-2.2 3.9 2.2M9.7 263.7v-248h412.4v248h-412.4h412.4M107.9 263.7v4M218.1 267.5l-2.2-3.8 2.2 3.8h-4.4l2.2-3.8v6.3M323.8 263.7v4" fill="none" stroke="#000" stroke-width=".21"/>
<!-- layer: Title (ANSI) -->
<g fill="none" stroke="#000" stroke-width=".21">
<path d="M285 222.5h137.1v41.2h-137.1zM285 236.2h71.1M305.3 236.2v27.5M330.7 236.2v5.5M356.1 222.5v30.2M374.5 239.7h2M384 222.5v15.9M389.6 227.1h5.1M392.2 224.5v5.1M406.9 227.1h1.8M408.2 225.6l6.3-1.1v5.1l-6.3-1zM409.6 227.1h3.5"/>
<path d="M414 227.1h1.8M422.1 238.4h-38.1v14.3M285 258.2h127.6M285 252.7h137.1M285 247.2h71.1M285 241.7h71.1M373.7 251.1h2M374.2 246.4h2M374.3 243.1h2.1M380.9 258.2v5.5M412.6 252.7v11M380.9 260.9h31.7"/>
<circle cx="392.2" cy="227" r="2.51"/>
<circle cx="392.2" cy="227" r="1.56"/>
</g>
<!-- layer: Symbol (ANSI) -->
<path d="M152 116.5l.8-.5 .8 2.4zM120.5 143.5l.9-.4 .5 2.5zM147 146.8l.8-.5 .9 2.4zM225.2 145.3l2.1-1.5 .4 .9zM168.1 165.2l2.5 .2-.2 .9zM180.5 181.1l2.5 .4-.4 1z" fill="#000"/>
<text font-size="4.9" x="415.7" y="261.6">A</text>
<g font-size="4.2">
<text x="52.8" y="14.7">4</text>
<text x="160.8" y="14.7">3</text>
<text x="268.7" y="14.7">2</text>
<text x="376.7" y="14.7">1</text>
<text x="295.2" y="20.2">PARTS LIST</text>
<text x="202.9" y="26">ITEM</text>
<text x="233.8" y="26">QTY</text>
<text x="264" y="26">PART NUMBER</text>
<text x="350.5" y="26">DESCRIPTION</text>
<text x="206.6" y="31.8">1</text>
<text x="236.6" y="31.8">1</text>
<text x="251.1" y="31.8">BV-222-102</text>
<text x="306.1" y="31.9">Base Vehicle Inner Wrap</text>
<text x="206.6" y="37.6">2</text>
<text x="236.6" y="37.6">2</text>
<text x="251.1" y="37.6">BV-222-104</text>
<text x="306.1" y="37.7">Base Vehicle Battery box Inner</text>
<text x="206.6" y="43.4">3</text>
<text x="236.6" y="43.4">1</text>
<text x="251.1" y="43.4">BV-222-110</text>
<text x="306.1" y="43.4">Base Vehicle Mid Frame Support Side to Side</text>
<text x="206.6" y="49.2">4</text>
<text x="236.6" y="49.2">1</text>
<text x="251.1" y="49.2">BV-222-111</text>
<text x="306.1" y="49.3">Base Vehicle Mid Frame Support End to End</text>
<text x="206.6" y="55">5</text>
<text x="235.5" y="55.1">20</text>
<text x="251.1" y="55.1">93560A112</text>
<text x="306.1" y="55.1">3/8&quot;-16 Thread Size, 17/32&quot; Diameter x 0.085&quot; High Collar</text>
<text x="206.6" y="60.8">6</text>
<text x="236.6" y="60.8">2</text>
<text x="251.1" y="60.8">BV-222-103</text>
<text x="306.1" y="60.9">Base Vehicle End Cap</text>
<text x="5.9" y="71.4">B</text>
<text x="423.5" y="71.4">B</text>
<text x="138" y="93.3">2</text>
<text x="103.8" y="105.5">3</text>
<text x="122.1" y="107.1">4</text>
<text x="268.7" y="125.6">6</text>
<text x="229.2" y="181.5">5</text>
<text x="220" y="199.4">1</text>
<text x="5.8" y="211.1">A</text>
<text x="423.4" y="211.1">A</text>
<text x="52.8" y="267.7">4</text>
<text x="160.8" y="267.7">3</text>
<text x="268.7" y="267.7">2</text>
<text x="376.7" y="267.7">1</text>
</g>
<text font-size="3.5" x="306.1" y="262">BV-ASM-222-105</text>
<g font-size="2.8">
<text x="361.8" y="226.9">TOLERANCES</text>
<text x="357" y="230.3">UNLESS OTHERWISE</text>
<text x="363.4" y="233.6">SPECIFIED</text>
<text x="391.7" y="233.5">THIRD ANGLE</text>
<text x="290.3" y="240">DRAWN</text>
<text x="315.2" y="240">MBH</text>
<text x="336.2" y="239.8">12/15/2025</text>
<text x="359.9" y="239.3">X.X</text>
<text x="374.5" y="239.3">+ .1</text>
<text x="392.6" y="236.8">PROJECTION</text>
<text x="288.7" y="245.5">MATERIAL</text>
<text x="359.9" y="242.6">X.XX</text>
<text x="359.9" y="245.9">X.XXX</text>
<text x="374.2" y="245.9">+ .01</text>
<text x="374.3" y="242.6">+ .04</text>
<text x="290.7" y="251">FINISH</text>
<text x="359.9" y="250.7">ANGULAR + 1°</text>
<text x="286.4" y="256.4">DESCRIPTION</text>
<text x="306.1" y="256.3">BASE WELDMENT STEP ONE</text>
<text x="414.7" y="256">REV</text>
<text x="286" y="261.9">PART NUMBER</text>
</g>
<g font-size="2.1">
<text x="286.3" y="225.4">PROPRIETARY NOTICE: THIS DOCUMENT IS THE EXCLUSIVE</text>
<text x="286.3" y="227.8">PROPERTY OF NEUWEG INDUSTRIES, IS CONFIDENTIAL, AND IS TO BE</text>
<text x="286.3" y="230.4">USED ONLY FOR THE PURPOSE FOR WHICH IT IS LOANED, IS TO BE</text>
<text x="286.3" y="232.9">RETURNED UPON REQUEST, AND IS NOT TO BE COPIED OR</text>
<text x="286.3" y="235.4">REPRODUCED WITHOUT WRITTEN PERMISSION.</text>
<text x="381.4" y="260.2">SHEET 1 OF 1</text>
<text x="381.4" y="263">WEIGHT: N/A</text>
</g>
</svg>
